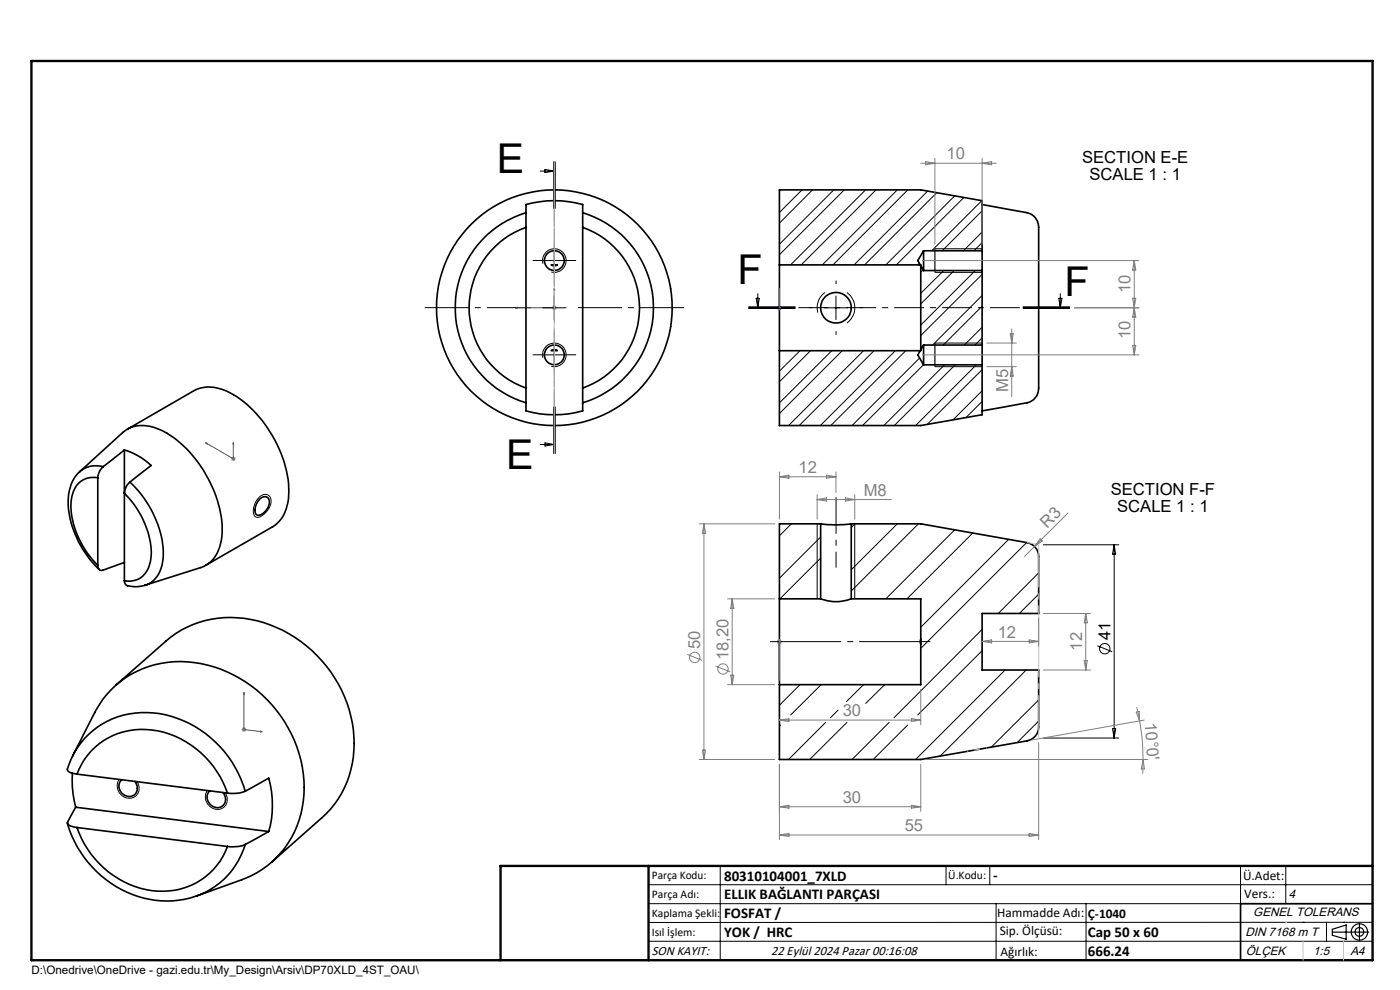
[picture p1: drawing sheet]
<svg xmlns="http://www.w3.org/2000/svg" width="297mm" height="210mm" viewBox="0 0 297 210" stroke-linecap="round" stroke-linejoin="round" font-family="sans-serif">
<g fill="none" stroke="#000" stroke-width=".35">
<path d="M111.6 45.1a21 21 0 0 0-15 20.2 21 21 0 0 0 15 20.1M111.6 48.2a18.1 18.1 0 0 0-12.1 17.1 18.1 18.1 0 0 0 12.1 17M111.6 45.1v3.1M111.6 45.1v-1.7a22.7 22.7 0 0 1 12 0v1.7M111.6 48.2v34.1M117 56.2h1.2a1.17 1.17 0 0 1-1.2 0zM123.6 48.2a18.1 18.1 0 0 1 12.1 17.1 18.1 18.1 0 0 1-12.1 17M123.6 45.1v3.1M123.6 45.1a21 21 0 0 1 15 20.2 21 21 0 0 1-15 20.1M123.6 48.2v34.1M165.3 56.2v18.2M165.3 56.2h30v.2"/>
<path d="M195.3 56.4l.6 1M195.3 56.4v17.8M195.9 53.2v4.2M195.9 53.2l-1.2 2.1 .5 .9M195.9 57.4h12.5M195.9 53.2h12.5M208.4 53.2v4.2M208.4 43.4l9.5 1.7a3.1 3.1 0 0 1 2.4 3.1v34.1a3.2 3.2 0 0 1-2.4 3.1l-9.5 1.8M208.4 53.2v-10.6l-13.1-2.3h-30v15.9M208.4 57.4v15.8M117 74.4a1.17 1.17 0 0 1 1.2 0zM165.3 74.4h29.9"/>
<path d="M165.3 74.4v15.9h30l13.1-2.3v-10.6M195.2 74.4l-.5 .9 1.2 2.1M195.3 74.2l-.1 .2M195.9 73.2v4.2M195.9 77.4h12.5M195.9 73.2h12.5M195.9 73.2l-.6 1M208.4 73.2v4.2M21.9 99a3.2 3.2 0 0 0-1.2 2.3M21.9 99a5.3 5.3 0 0 0-5 1.1M26.4 95.5a14.5 14.5 0 0 1 5.7 3.2l-4.5 3.6M26.4 95.5l-4.5 3.5"/>
<path d="M26.4 95.5v27.7M27 91l14.2-8.1a8.3 8.3 0 0 1 8.3 .8 26 26 0 0 1 11.8 20.4 8.5 8.5 0 0 1-3.5 7.7l-14.1 8.1M111.6 82.3v3.1M111.6 85.4v1.8a22.7 22.7 0 0 0 12 0v-1.8M123.6 82.3v3.1M16.9 100.1a9.7 9.7 0 0 0-2.2 9.3 21.8 21.8 0 0 0 6.4 11.4M16.9 100.1l9.1-8.4a7 7 0 0 1 7.9-.6 24.3 24.3 0 0 1 11.5 13.1 18 18 0 0 1 1.2 11.8 6.3 6.3 0 0 1-4 4.4l-11.8 3.7M20.7 101.3a4.6 4.6 0 0 0-5.5 4.1 16.6 16.6 0 0 0 3.9 12.6l1.6 1.9M20.7 101.3v18.6M26.4 119.3l-4.7 1.7-.7-.2-.3-.9M27.6 102.3a3.5 3.5 0 0 0-1.2 2.3 18.7 18.7 0 0 1 5.7 13.3 5.2 5.2 0 0 1-3.5 5.2l-1.1 .2-1.1-.1M27.6 102.3a22.1 22.1 0 0 1 7 15.4 6.5 6.5 0 0 1-3.6 6.4h-.2"/>
<path d="M55.2 105.8a1.13 1.13 0 0 1 1.5-.3 1.13 1.13 0 0 1 .4 1.4 2.89 2.89 0 0 1-2.5 2.4 1.48 1.48 0 0 1-.3-2l.4-1zM174.1 111.1a25 25 0 0 0 6.5 0M174.1 111.1h-8.8v15.9M174.1 111.1v15.9M180.6 111.1h14.7l22.6 4a3 3 0 0 1 2.4 2.9v12.1h-11.9v12h11.9v12.1a3 3 0 0 1-2.4 3l-22.6 3.9h-30v-15.9M180.6 111.1v15.9M26.4 123.2a1.2 1.2 0 0 0 1.4 1.2l1.3 .1 1.7-.3M30.8 124.1v.1M165.3 127v18.2M165.3 127h8.8M174.1 127a9 9 0 0 0 6.5 0M180.6 127h14.7v18.2h-30"/>
<path d="M195.3 135.5v1.2M24.6 145.3l10.6-9.3a21.9 21.9 0 0 1 23.5-2.9 27.4 27.4 0 0 1 16.4 26 20.5 20.5 0 0 1-6.8 14.4l-10.6 9.3M14.3 174.7a22.6 22.6 0 0 0 22.4 16.4 17.9 17.9 0 0 0 5.1-1.1M15.3 164a22.5 22.5 0 0 0 .8 7.2M15.4 160.4l-1.1 2.9 .1 .2 .4 .3 1.5 .4M15.5 160.3l4.6-9.1a20.5 20.5 0 0 1 23.9-10.1 27.2 27.2 0 0 1 20.3 28.8 19.9 19.9 0 0 1-13 16.7l-9.6 3.5 .1-.1M15.5 160.3a17.2 17.2 0 0 1 19.6-8.7 23.4 23.4 0 0 1 16.9 16.2M15.5 160.3l-.1 .1M16.1 171.2l-1.8 3.4a2.23 2.23 0 0 0 2 .9M16.1 171.2l40.9 5.2M16.3 164.2a14.8 14.8 0 0 1 17.2-9.2 20.1 20.1 0 0 1 14.8 13.2M16.3 175.5a19.6 19.6 0 0 0 18.4 13.5 14.5 14.5 0 0 0 13.6-9.4"/>
<path d="M16.3 164.2l32 4M16.3 175.5l32 4.1M25.8 165.4a2.1 2.1 0 0 0 .1 2.9 2.1 2.1 0 0 0 2.9 0 2.12 2.12 0 0 0-.2-2.5M44.5 167.7a2.1 2.1 0 0 0 .1 2.9 2.1 2.1 0 0 0 2.9 .1 2 2 0 0 0-.2-2.6M52 167.8l5-2.7a21 21 0 0 1 0 11.3M52 167.8a6.7 6.7 0 0 1-3.7 .4M52 179.1a6.9 6.9 0 0 1-3.7 .5M52 179.1a16.5 16.5 0 0 1-10.2 10.9M57 176.4l-5 2.7M291.2 191.7h-28v12"/>
<circle cx="117.6" cy="55.3" r="2.1"/>
<circle cx="117.6" cy="75.3" r="2.1"/>
<circle cx="117.6" cy="65.3" r="25"/>
<circle cx="177.3" cy="65.3" r="3.2"/>
</g>
<g fill="none" stroke="#000" stroke-width=".21">
<path d="M114.6 36.3h3M115.6 35.9l2 .4-2 .3zM117.4 34.3v10M117.6 34.3v10M117.8 34.3v10M115.1 55.3h5M115.2 55.9a2.51 2.51 0 0 1 2.2-3.1 2.51 2.51 0 0 1 2.7 2.7 2.51 2.51 0 0 1-3.2 2.2M117.6 52.8v5M165.7 40.3l-.4 .3M170.1 40.3l-4.8 4.8M172.4 40.3l-7.1 7M176.9 40.3l-11.6 11.5"/>
<path d="M179.1 40.3l-13.8 13.7M183.6 40.3l-15.9 15.9M185.8 40.3l-15.8 15.9M190.4 40.3l-16 15.9M192.6 40.3l-15.9 15.9M195 55.8l-.3 .4M195.9 57.2l-.6 .5M196.8 40.5l-15.6 15.7M198.3 52.8h10.1M198.3 57.8h10.1M198.7 40.9l-15.3 15.3M200.2 57.4l-4.9 4.8"/>
<path d="M202.4 57.4l-7.1 7.1M202.5 41.5l-14.6 14.7M204.5 41.9l-14.4 14.3M206.9 57.4l-11.6 11.6M208.3 42.6l-10.6 10.6M208.4 51.5l-1.8 1.7M208.4 58.2l-13.1 13M208.4 44.7l-8.5 8.5M208.4 49.2l-4 4M115.1 65.3h5M115.1 75.3h5M115.2 75.9a2.51 2.51 0 0 1 2.2-3.1 2.51 2.51 0 0 1 2.7 2.7 2.51 2.51 0 0 1-3.2 2.2"/>
<path d="M117.6 62.8v5M117.6 72.8v5M142.3 69.3h.1M142.3 61.3h.1M158.8 65.3h10M158.8 65.1h10M158.8 65.4h10M160.4 63.3h.7l-.3 2zM160.8 62.3v3M169.7 74.4l-4.4 4.3M171.9 74.4l-6.6 6.6M174.8 65.3h5"/>
<path d="M175 62a4 4 0 0 0-1.5 4.3M176.5 74.4l-11.2 11.1M177.3 62.8v5M178.7 74.4l-13.4 13.3M179.7 62a4 4 0 0 1 0 6.5M183.2 74.4l-15.9 15.9M185.4 74.4l-15.9 15.9M189.9 74.4l-15.9 15.9M192.2 74.4l-16 15.9M195.1 75.9l-14.3 14.4M195.9 77.4l-12.9 12.9M198.3 72.8h10.1"/>
<path d="M198.3 77.8h10.1M200.4 77.4l-12.9 12.9M202.6 77.4l-12.9 12.9M207.1 77.4l-12.9 12.9M208.4 62.7l-10.6 10.5M208.4 69.4l-3.8 3.8M208.4 64.9l-8.3 8.3M208.4 71.7l-1.6 1.5M208.4 78.4l-11.7 11.6M217 65.3h10M217 65.1h10M217 65.4h10"/>
<path d="M224.6 63.3h.7l-.4 2zM224.9 62.3v3M114.6 94.3h3M115.6 93.9l2 .4-2 .3zM117.4 86.3v10M117.6 86.3v10M117.8 86.3v10zM208.4 82.9l-6.2 6.2M208.4 85.2l-3.5 3.4M54.9 105.6a1.44 1.44 0 0 1 1.9-.6 1.44 1.44 0 0 1 .6 2 4 4 0 0 1-2.9 2.7 1.58 1.58 0 0 1-.6-2.2l.5-1.3zM167.9 111.1l-2.6 2.6M173.4 111.1v15.9"/>
<path d="M174.1 113.9l-8.8 8.8M174.1 118.4l-8.6 8.6M181.3 111.1v15.9M181.4 111.1l-.8 .8M190.4 111.1l-9.8 9.8M194.8 111.1l-14.2 14.3M202.5 112.4l-14.6 14.6M206.4 113.1l-14 13.9M214 114.4l-18.7 18.7M217.8 115.1l-22.5 22.4M221.3 115.6h16M236.4 115.6v41"/>
<path d="M236.4 115.6l.3 1.9h-.7zM208.4 133.5l-18.7 18.8M208.4 138l-13.7 13.7M220.3 121.5l-8.5 8.6M220.3 126l-4 4.1M232.8 137l3.1 1.2M165.6 153.8l-.3 .3M169.7 145.2l-4.4 4.4M174.2 145.2l-6.5 6.5M175.2 153.2l-7.9 7.9M177.8 150.6l-1.6 1.7M179.7 153.2l-7.9 7.9"/>
<path d="M183.2 145.2l-3.6 3.6M187.7 145.2l-4 4M188.6 153.2l-7.8 7.9M192.5 153.8l-7.3 7.3M213.2 142.1l-19 19M217.7 142.1l-18.3 18.3M220.3 148.5l-10 10M220.3 153l-4.5 4.5M221.3 156.6h16M236 154.5h.7l-.3 2.1zM25.3 165.3a2.54 2.54 0 0 0 .4 3.3 2.54 2.54 0 0 0 3.2 .2 2.29 2.29 0 0 0 .2-3M44 167.7a2.54 2.54 0 0 0 .4 3.2 2.54 2.54 0 0 0 3.2 .3 2.36 2.36 0 0 0 .2-3"/>
<path d="M137.6 187.7h153.6M137.6 191.7h153.6M137.6 199.7h153.6M152.8 183.7v20M200.7 183.7v4M210 183.7v4M211.3 191.7v12M230.4 191.7v12M263.2 183.7v20M272.8 183.7v8M276.4 195.6h.1M281.4 195.6v4.1"/>
<path d="M285 195.6h.1M291.2 195.6l-153.6 .1"/>
<circle cx="234.4" cy="137.6" r="1.11"/>
</g>
<g fill="none" stroke="#808080" stroke-width=".21">
<path d="M195.3 34.6h16M196.4 34.3l1.9 .3-1.9 .4zM198.3 33.6v18.2M208.4 33.6v18.2M208.4 34.6l2-.3v.7zM195.7 55.3h45.9M240.6 55.3v20M240.6 55.3l.3 2h-.6zM117.1 65.3h1M117.2 64.9l.8 .7M117.6 64.8v1M118 64.9l-.8 .7"/>
<path d="M164.9 65.3h.9M165 64.9l.7 .7M165.3 64.8v1M165.7 64.9l-.7 .7M195.7 75.3h45.9M209.3 72.8h6.3M209.3 77.8h6.3M214.3 70.8h.6l-.3 2zM214.6 69.8v14.3M214.6 77.8l.3 2h-.6zM227.9 65.3h13.7M240.3 73.3h.6l-.3 2z"/>
<path d="M240.3 63.3h.6l-.3 2zM240.6 65.3l.3 2h-.6zM49 97.3h1M49.1 97l.7 .7M49.5 96.8v1M49.8 97l-.7 .7M148.3 111.1h16.1M149.3 111.1v50M149.3 111.1l.4 2h-.7zM165.3 100.1v10M165.3 101.1l2.1-.3v.7zM165.3 101.1h12"/>
<path d="M173.4 104.9v5.2M173.4 106h15.7M173.4 106l1.9-.4v.7zM175.3 100.8l2 .3-2 .4zM177.3 100.1v4.4M179.4 105.6l1.9 .4-1.9 .3zM181.3 104.9v5.2M220.7 114.3l.4 .5-1.6 1.1zM226.6 108.8l-9.3 9.2M145.8 138.8l3.1 1.3M154.3 127h10.1M155.3 127v18.2"/>
<path d="M155.3 127l.4 2h-.7zM164.9 136.1h.9M165 135.8l.7 .7M165.3 135.6v1M165.7 135.8l-.7 .7M208.4 136.1l2-.4v.7zM208.4 136.1h11.9M218.3 135.7l2 .4-2 .3zM220.3 131.1v5.9M221.3 130.1h10.1M230.3 130.1v12M230.3 130.1l.4 2h-.7z"/>
<path d="M51.3 154.8h.9M51.4 154.4l.7 .7M51.8 154.2v1M52.1 154.4l-.7 .7M149 159.1h.7l-.4 2zM151.8 141.3l3.1 1.2M154.3 145.2h10.1M155 143.2h.7l-.4 2zM165.3 152.7l2.1-.3v.7zM165.3 152.7h30M193.4 152.4l1.9 .3-1.9 .4zM195.3 146.2v7.5"/>
<path d="M220.3 157.5v20.6M221.3 142.1h10.1M230 140.1h.7l-.4 2zM241.1 151.1l.6-.2 .1 2zM241.2 150l.6 2.9M241.8 152.9a43.8 43.8 0 0 1 .7 8.2M242.7 152.7l-23.8 4.3M148.3 161.1h16.1M165.3 162.1v16M165.3 177.1h55M165.3 177.1l2.1-.3v.6zM165.3 171.1l2.1-.3v.6z"/>
<path d="M165.3 171.1h30M193.4 170.8l1.9 .3-1.9 .3zM195.3 162.1v10M196.4 161.1h47.1M218.3 176.8l2 .3-2 .3zM242.5 161.1l.3 2h-.7zM242.5 161.1l-.1 3"/>
<circle cx="147.4" cy="139.5" r="1.1"/>
<circle cx="153.4" cy="141.9" r="1.11"/>
</g>
<g fill="none" stroke="#000" stroke-width=".25">
<path d="M198.3 52.8v5M198.3 72.8v5M282.6 197.7h7.8M282.6 197.1l3-.9v3l-3-.8zM288.4 195.8v3.8M106.2 203.7h185"/>
<circle cx="288.4" cy="197.7" r="1.74"/>
<circle cx="288.4" cy="197.7" r=".93"/>
</g>
<g fill="none" stroke="#00f" stroke-width=".21">
<path d="M109.3 65.3l.4-.1v.2zM117.6 61.1l.1 .5h-.2zM117.6 61.1v4.2h-8.3M165.3 61.1v.5v-.5M165.3 65.2v.2zM165.3 65.3h.1M165.3 61.1v4.2M43.6 93.9l.3 .1v.2zM43.6 93.9l5.9 3.4v-3.4M49.5 93.9l.1 .4-.2-.1zM165.3 136v.2zM165.3 136.1h.1"/>
<path d="M165.3 136.1v8.4M51.8 146.9v.4h-.2zM51.8 146.9v7.9l3.8 .4M55.2 155.1l.4 .1-.4 .1zM165.3 144.5v-.5v.5"/>
</g>
<path d="M112.6 65.3h-22.5M117.6 70.3v22.5M117.6 60.3v-22.5M122.6 65.3h22.5" fill="none" stroke="#000" stroke-width=".21" stroke-dasharray="15.2 1.3 1.3 1.3" stroke-dashoffset="5.9" stroke-linecap="butt"/>
<path d="M115.1 55.3h-2.1M117.6 57.8v2.1M117.6 52.8v-2.1M120.1 55.3h2.1M115.1 75.3h-2.1M117.6 77.8v2.1M117.6 72.8v-2.1M120.1 75.3h2.1M172.4 65.3h-.8M177.4 60.3v-.8M177.4 70.3v.7M182.4 65.3h.7" fill="none" stroke="#000" stroke-width=".21" stroke-dasharray="15.2 1.3 1.3 1.3" stroke-linecap="butt"/>
<path d="M177.4 105.5v14.9" fill="none" stroke="#000" stroke-width=".21" stroke-dasharray="15.2 1.3 1.3 1.3" stroke-dashoffset="7.5" stroke-linecap="butt"/>
<path d="M197.4 136.1h-34" fill="none" stroke="#000" stroke-width=".21" stroke-dasharray="15.2 1.3 1.3 1.3" stroke-dashoffset=".1" stroke-linecap="butt"/>
<path d="M117.6 34.3v62" fill="none" stroke="#000" stroke-width=".21" stroke-dasharray="6.3 1.3 1.3 1.3" stroke-dashoffset="2.7" stroke-linecap="butt"/>
<path d="M227 65.3h-68.2" fill="none" stroke="#000" stroke-width=".21" stroke-dasharray="6.3 1.3 1.3 1.3" stroke-dashoffset="-.4" stroke-linecap="butt"/>
<path d="M205.2 159.4l4.2-.8" fill="none" stroke="#c0c0c0" stroke-width=".21" stroke-dasharray="15.2 1.3 1.3 1.3" stroke-dashoffset="15" stroke-linecap="butt"/>
<path d="M217.9 115.1l2.5 .4" fill="none" stroke="#c0c0c0" stroke-width=".21" stroke-dasharray="15.2 1.3 1.3 1.3" stroke-linecap="butt"/>
<path d="M220.4 156.5v-41" fill="none" stroke="#c0c0c0" stroke-width=".21" stroke-dasharray="15.2 1.3 1.3 1.3" stroke-dashoffset="6.2" stroke-linecap="butt"/>
<path d="M6.7 12.9h284.5v190.8h-284.5zM137.6 183.7v20M291.2 183.7h-185v20" fill="none" stroke="#000" stroke-width=".5"/>
<path d="M276.4 199.7v4M285 199.7v4" fill="none" stroke="#c0c0c0" stroke-width=".21"/>
<path d="M117.6 34.3v62M272.8 195.6h.1" fill="none" stroke="#c0c0c0" stroke-width=".25"/>
<g fill="#00f">
<path d="M117.6 61.1l.1 .5h-.2zM109.3 65.3l.4-.1v.2z"/>
<path d="M165.3 136v.2zM165.3 144v.5zM165.3 136v.2zM165.3 144v.5zM55.2 155.1l.4 .1-.4 .1zM51.8 146.9v.4h-.2zM49.5 93.9l.1 .4-.2-.1zM43.6 93.9l.3 .1v.2z"/>
<path d="M165.3 61.1v.5zM165.3 65.2v.2zM165.3 61.1v.5zM165.3 65.2v.2z"/>
</g>
<g font-size="8.7">
<text x="105.4" y="36.6">E</text>
<text x="156.4" y="60.2">F</text>
<text x="225.8" y="62.7">F</text>
<text x="107.4" y="99.6">E</text>
</g>
<g font-size="3.5" fill="#808080">
<text x="200.8" y="33.8">10</text>
<text x="239.8" y="62.3" transform="rotate(-90 239.8 62.3)">10</text>
<text x="239.8" y="71.9" transform="rotate(-90 239.8 71.9)">10</text>
<text x="213.9" y="83.1" transform="rotate(-90 213.9 83.1)">M5</text>
<text x="169.4" y="100.3">12</text>
<text x="183.2" y="105.1">M8</text>
<text x="222.2" y="112.2" transform="rotate(-45 222.2 112.2)">R3</text>
<text x="148.6" y="137.6" transform="rotate(-90 148.6 137.6)">50</text>
<text x="211.7" y="135.2">12</text>
<text x="229.6" y="138" transform="rotate(-90 229.6 138)">12</text>
<text x="154.6" y="140.1" transform="rotate(-90 154.6 140.1)">18,20</text>
<text x="178.8" y="151.9">30</text>
<text x="242.8" y="153.4" transform="rotate(86 242.8 153.4)">10°0'</text>
<text x="178.8" y="170.3">30</text>
<text x="191.9" y="176.3">55</text>
</g>
<g font-size="3.5">
<text x="229.6" y="34.6">SECTION E-E</text>
<text x="231.1" y="38.1">SCALE 1 : 1</text>
<text x="235.6" y="105">SECTION F-F</text>
<text x="237" y="108.5">SCALE 1 : 1</text>
<text x="235.6" y="135.8" transform="rotate(-90 235.6 135.8)">41</text>
</g>
<g font-size="3.2">
<text x="153.6" y="186.8">80310104001_7XLD</text>
<text x="153.6" y="190.8">ELLIK BAĞLANTI PARÇASI</text>
<text x="210.7" y="186.6">-</text>
<text x="153.6" y="194.8">FOSFAT /</text>
<text x="153.6" y="198.8">YOK / HRC</text>
<text x="230.8" y="198.7">Cap 50 x 60</text>
<text x="230.8" y="202.8">666.24</text>
</g>
<g font-size="2.8">
<text x="263.7" y="186.7">Ü.Adet:</text>
<text x="263.9" y="190.5">Vers.:</text>
<text x="211.5" y="194.5">Hammadde Adı:</text>
<text x="230.8" y="194.7">Ç-1040</text>
<text x="138.3" y="202.6">SON KAYIT:</text>
<text x="163.6" y="202.6">22 Eylül 2024 Pazar 00:16:08</text>
<text x="212.1" y="198.4">Sip. Ölçüsü:</text>
<text x="212.2" y="202.7">Ağırlık:</text>
</g>
<g font-size="2.6">
<text x="273.4" y="190.4">4</text>
<text x="265.9" y="194.4">GENEL TOLERANS</text>
<text x="264.2" y="198.5">DIN 7168 m T</text>
<text x="264.3" y="202.6">ÖLÇEK</text>
<text x="278.5" y="202.6">1:5</text>
<text x="286.5" y="202.6">A4</text>
</g>
<g font-size="2.5">
<text x="138.3" y="186.4">Parça Kodu:</text>
<text x="138.3" y="190.5">Parça Adı:</text>
<text x="201.2" y="186.5">Ü.Kodu:</text>
<text x="138.3" y="194.5">Kaplama Şekli:</text>
<text x="138.3" y="198.6">Isıl İşlem:</text>
<text x="6.7" y="206.7">D:\Onedrive\OneDrive - gazi.edu.tr\My_Design\Arsiv\DP70XLD_4ST_OAU\</text>
</g>
</svg>
